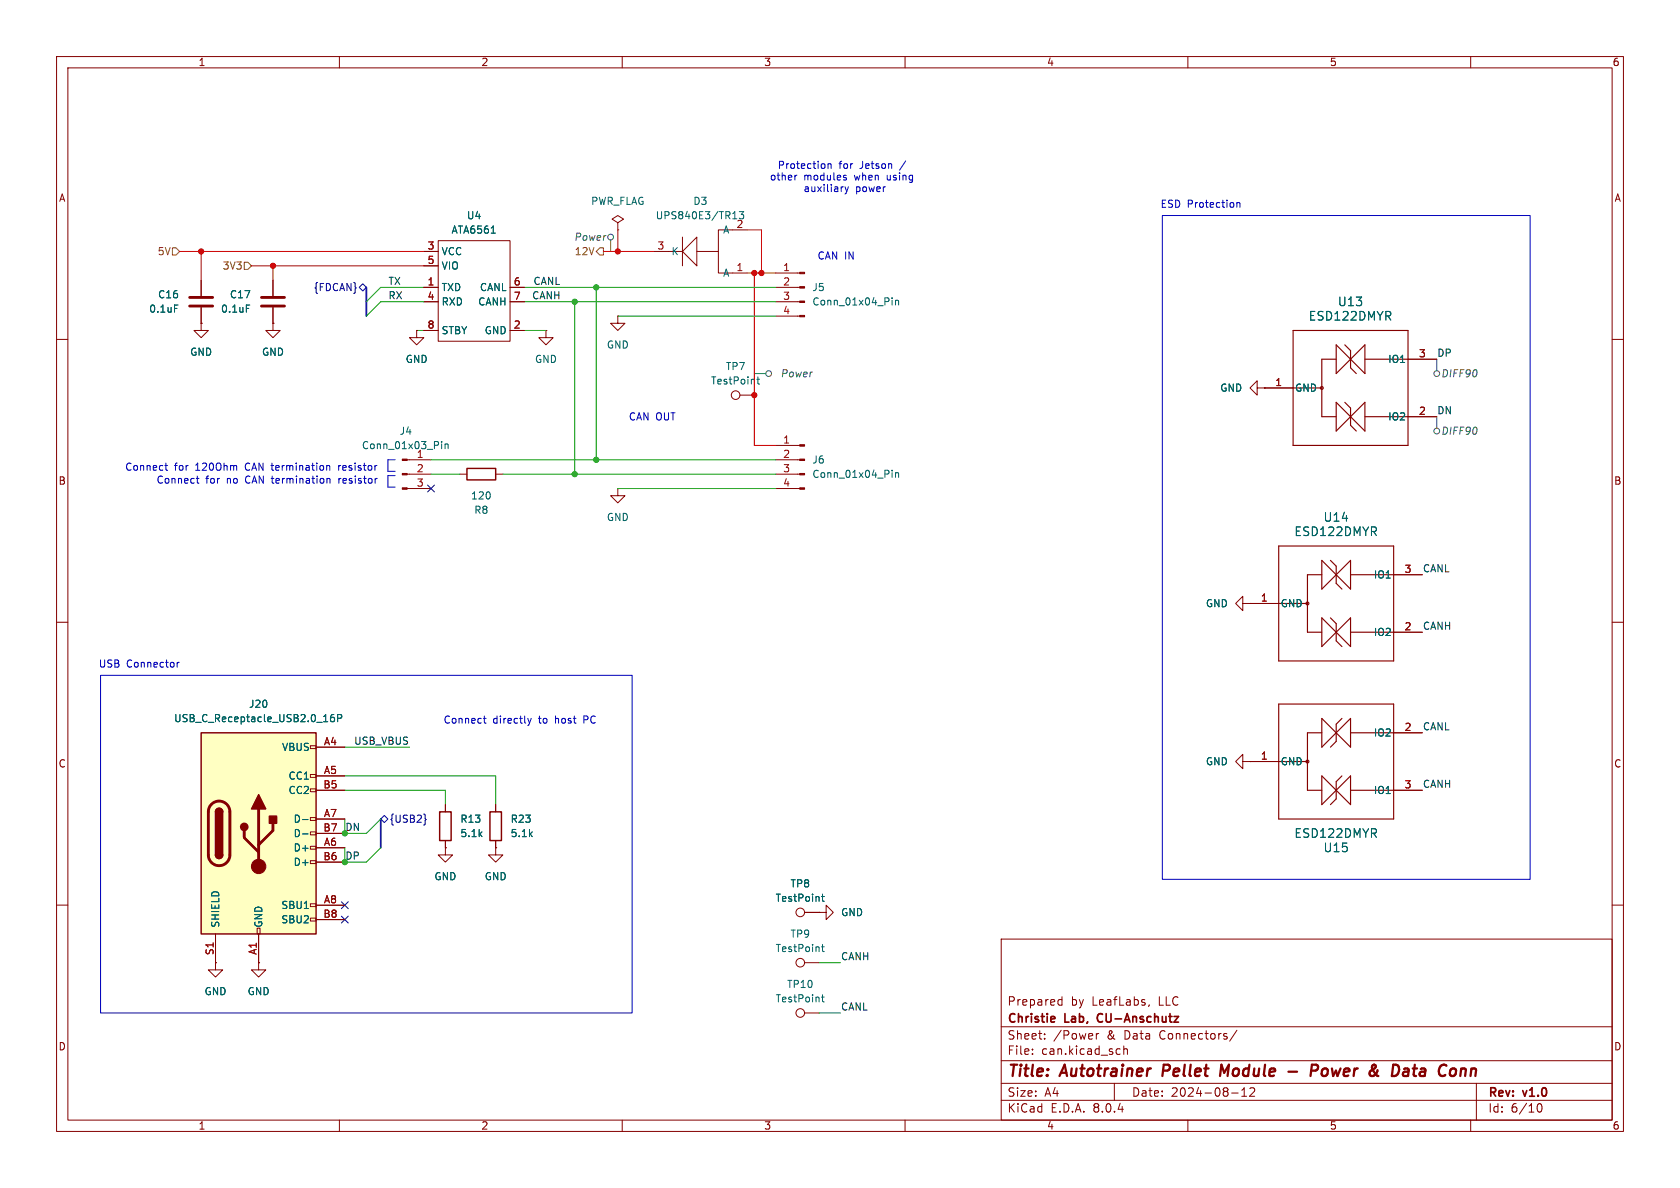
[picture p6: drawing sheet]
<svg xmlns="http://www.w3.org/2000/svg" width="297mm" height="210mm" viewBox="0 0 297 210" stroke-linecap="round" stroke-linejoin="round" font-family="sans-serif">
<g fill="none" stroke="#840000" stroke-width=".18">
<path d="M10 10h277v190h-277zM12 12h273v186h-273zM60 10v2M110 10v2M160 10v2M210 10v2M260 10v2M109.2 39.4l1-.7-1-.6-1 .6 1 .7v1.2M10 60h2M48.3 57.2v1.2h1.2l-1.2 1.3-1.3-1.3h1.3M48.3 57.2h.1M48.3 49.5v2.8"/>
<path d="M48.3 54.4v2.8M73.7 58.4v1.3h-1.3l1.3 1.3 1.2-1.3h-1.2M73.7 58.4h.1M74.9 50.8h2.6M74.9 58.4h2.6M74.9 44.5h2.6M74.9 53.3h2.6M74.9 47h2.6M77.5 42.5h12.7v17.8h-12.7zM90.2 50.8h2.5M90.2 58.4h2.5M90.2 53.3h2.5"/>
<path d="M96.5 58.4v1.3h-1.3l1.3 1.3 1.3-1.3h-1.3M96.5 58.4h.1M109.2 40.6h.1M109.2 55.9v1.3h1.3l-1.3 1.2-1.3-1.2h1.3M109.2 55.9h.1M115.6 44.5h5M120.6 44.5l2.6-2.6v5.1zM120.6 41.9v5.1M127 44.5v3.8h5.1M132.1 40.6h-5.1v3.9h-3.8M285 60h2M130.8 69.9h2.5"/>
<path d="M137.2 78.7h4.2M222.2 68.6v-1.3l-1.2 1.3 1.2 1.3v-1.3h1.3M223.5 68.6h.1M223.5 68.6h5.1M248.9 73.7h5.1M248.9 63.5h5.1M81.3 83.8h1.2M87.6 83.8h1.3M109.2 86.4v1.2h1.3l-1.3 1.3-1.3-1.3h1.3M109.2 86.4h.1M137.2 86.4h4.2M137.2 83.8h4.2"/>
<path d="M137.2 81.3h4.2M10 110h2M219.7 106.7v-1.3l-1.3 1.3 1.3 1.3v-1.3h1.3M221 106.7h.1M221 106.7h5.1M246.4 111.8h5.1M246.4 101.6h5.1M285 110h2M10 160h2M78.7 149.9v1.2h1.3l-1.3 1.3-1.2-1.3h1.2M78.7 149.9h.1M78.7 142.2v1.3"/>
<path d="M78.7 148.6v1.3M87.6 149.9v1.2h1.3l-1.3 1.3-1.2-1.3h1.2M87.6 149.9h.1M87.6 142.2v1.3M87.6 148.6v1.3M285 160h2M38.1 170.2v1.3h1.3l-1.3 1.2-1.3-1.2h1.3M38.1 170.2h.1M142.2 179.1h2.6M142.2 161.3h2.6M142.2 170.2h2.6M144.8 161.3h1.2v-1.3l1.3 1.3-1.3 1.3v-1.3"/>
<path d="M144.8 161.3h.1M177 166h108v32h-108zM187.2 177.6h.5M187.2 176.8h.5M187.7 176.2v1.5M203.2 177.6l-.2 .3M60 198v2M110 198v2M160 198v2M177 194.5h108M177 191.5h108M177 187.5h108"/>
<path d="M177 181.5h108M182.5 186.3v.1M182.5 185.5v.1M184.7 183.6v.1M184.7 182.8v.1M193.8 182.7v1M194.2 182.7l-.2 .1-.2 .2M197 191.5v3M197.9 185.4l.1 .1M198 186.3l-.1 .1M198.7 184.9v1.5M198.7 185.5l.2-.1 .3 .1 .1 .9"/>
<path d="M210 198v2M217.7 193.2h1.2M218.7 182.1l-1.3 2M219.5 193.8h.9M219.5 192.7l.5-.4v1.5M221 192.4l.5-.1 .2 .1 .1 .3-.9 1.1h.9M260 198v2M261 191.5v6.5M271.7 195.7l.2-.5 .2-.1a.8 .8 0 0 1 .5 .7 .8 .8 0 0 1-.5 .8l-.2-.1-.2-.5"/>
<circle cx="130" cy="69.8" r=".76"/>
<circle cx="141.5" cy="161.3" r=".76"/>
<circle cx="141.5" cy="170.2" r=".76"/>
<circle cx="141.5" cy="179.1" r=".76"/>
</g>
<path d="M205.7 188.2l-.2 2M217.3 188.2l-.9 1.4-.5-1.4-.2 2M227.8 189.4h1.5M231.8 189.3h.8a.55 .55 0 0 0 .4-.5 .55 .55 0 0 0-.3-.6h-.8l-.2 2M234.4 188.9a.62 .62 0 0 0-.7 .4v.7l.3 .2h.3M249.8 188.9h.7M250.1 188.2l-.2 1.7 .1 .2 .3 .1M258.3 189.1a.49 .49 0 0 1 .8 .1l-.1 1M258.3 188.9l-.1 1.3" fill="none" stroke="#840000" stroke-width=".4"/>
<path d="M186.4 179.8l.1 .2-.7 .2M194.1 179.4l-.1 .4 .1 .7" fill="none" stroke="#840000" stroke-width=".3"/>
<g fill="#840000" stroke="#840000" stroke-width=".18">
<path d="M141.4 86.2h.8v.3h-.8z"/>
<path d="M141.4 83.7h.8v.2h-.8z"/>
<path d="M141.4 81.2h.8v.2h-.8z"/>
<path d="M141.4 78.6h.8v.3h-.8z"/>
</g>
<g fill="none" stroke="#006464" stroke-width=".18">
<path d="M130.7 37.4h.8l-.4 .5 .3 .1v.6M43.6 53.9h.6M86.8 41.2h.8M133.8 67h.5M134 66.6v1.1l.3 .2M157.7 83.1v.2M157.7 83.6v.8M158.3 83.6v.8M158.3 83.7l.2-.1h.3l.1 .8M145.2 158.5h.5M145.4 158.1v1l.3 .2M145.2 176.3h.5"/>
<path d="M145.2 167.4h.5M145.4 166.9v1.1l.3 .2M145.4 175.8v1.1l.3 .2"/>
</g>
<g fill="none" stroke="#840000" stroke-width=".2">
<path d="M228.6 58.4h20.3v20.3h-20.3zM228.6 68.6h5.1M236.2 63.5h-2.5v10.2h2.5M236.2 71.1l5.1 5.1v-5.1l-5.1 5.1zM236.2 61v5l5.1-5v5zM237.7 61l1.1 1v3l1 1M237.7 71.1l1.1 1v3.1l1 1M241.3 73.7h7.6M241.3 63.5h7.6M226.1 96.5h20.3v20.3h-20.3zM233.7 99.1v5l5.1-5v5zM235.2 99.1l1 1v3l1 1"/>
<path d="M226.1 106.7h5M233.7 109.2v5.1l5.1-5.1v5.1zM233.7 101.6h-2.6v10.2h2.6M235.2 109.2l1 1v3.1l1 1M238.8 111.8h7.6M238.8 101.6h7.6"/>
<circle cx="233.7" cy="68.6" r=".25"/>
<circle cx="231.1" cy="106.7" r=".25"/>
</g>
<path d="M82.5 82.8h5.1v2h-5.1zM77.7 143.5h2.1v5.1h-2.1zM86.6 143.5h2v5.1h-2z" fill="none" stroke="#840000" stroke-width=".25"/>
<path d="M46.2 54.1h4.1M46.2 52.6h4.1" fill="none" stroke="#840000" stroke-width=".51"/>
<path d="M35.6 129.5h20.3v35.6h-20.3z" fill="#ffffc2"/>
<g fill="none" stroke="#840000" stroke-width=".18">
<path d="M35.6 57.2v1.2h1.2l-1.2 1.3-1.3-1.3h1.3M35.6 57.2h.1M35.6 49.5v2.8M35.6 54.4v2.8M48.3 57.2h.1M48.3 49.5v2.8M48.3 54.4v2.8M73.7 58.4h.1M74.9 53.3h2.6M74.9 50.8h2.6M74.9 58.4h2.6M74.9 44.5h2.6"/>
<path d="M74.9 47h2.6M90.2 53.3h2.5M90.2 50.8h2.5M90.2 58.4h2.5M137.2 55.9h4.2M137.2 53.3h4.2M137.2 50.8h4.2M137.2 48.3h4.2M223.5 68.6h.1M223.5 68.6h5.1M248.9 73.7h5.1M248.9 63.5h5.1"/>
<path d="M72 86.4h4.2M72 83.8h4.2M72 81.3h4.2M221 106.7h.1M221 106.7h5.1M246.4 111.8h5.1M246.4 101.6h5.1M54.9 139.4h1v.6h-1zM54.9 136.9h1v.5h-1zM54.9 131.8h1v.5h-1zM55.9 132.1h5.1M55.9 137.2h5.1"/>
<path d="M55.9 139.7h5.1M219.7 134.6v-1.2l-1.3 1.2 1.3 1.3v-1.3h1.3M221 134.6h.1M221 134.6h5.1M246.4 139.7h5.1M246.4 129.5h5.1M54.9 159.8h1v.5h-1zM54.9 152.1h1v.6h-1zM54.9 149.6h1v.5h-1zM54.9 147.1h1v.5h-1zM54.9 144.5h1v.5h-1zM55.9 149.9h5.1"/>
<path d="M55.9 144.8h5.1M55.9 152.4h5.1M55.9 147.3h5.1M78.7 149.9h.1M78.7 142.2v1.3M78.7 148.6v1.3M87.6 149.9h.1M87.6 142.2v1.3M87.6 148.6v1.3M38.1 170.2h.1M38.1 165.1v5.1M45.5 164.1h.5v1h-.5z"/>
<path d="M45.7 170.2v1.3h1.3l-1.3 1.2-1.3-1.2h1.3M45.7 170.2h.1M45.7 165.1v5.1M54.9 162.3h1v.5h-1zM55.9 160h5.1M55.9 162.6h5.1M142.2 161.3h2.6M144.8 161.3h.1"/>
</g>
<path d="M35.6 129.5h20.3v35.6h-20.3zM38.1 151.1a.64 .64 0 0 0 .6 .7 .64 .64 0 0 0 .7-.7M38.1 143.5a.64 .64 0 0 1 .6-.6 .64 .64 0 0 1 .7 .6" fill="none" stroke="#840000" stroke-width=".25"/>
<path d="M33.5 54.1h4.1M33.5 52.6h4.1M37.4 142.2a1.9 1.9 0 0 1 2.1-.4 1.9 1.9 0 0 1 1.1 1.7v7.6a1.91 1.91 0 0 1-1.9 1.9 1.91 1.91 0 0 1-1.9-1.9v-7.7l.2-.7zM43.2 146.8v1.3l2.5 2.5M45.7 143v10.2M48.3 145.5v1.3l-2.6 2.6" fill="none" stroke="#840000" stroke-width=".51"/>
<g fill="#840000" stroke="#840000" stroke-width=".25">
<path d="M38.1 151.1h1.3a.64 .64 0 0 1-.7 .7 .64 .64 0 0 1-.6-.7z"/>
<path d="M38.1 143.5h1.3v7.6h-1.3z"/>
<path d="M38.3 143.1a.64 .64 0 0 1 .7-.2 .64 .64 0 0 1 .4 .6h-1.3z"/>
<path d="M45.7 140.5l1.3 2.5h-2.6z"/>
<path d="M47.6 144.3h1.3v1.2h-1.3z"/>
<circle cx="43.2" cy="146.2" r=".63"/>
</g>
<g fill="#840000" stroke="#840000" stroke-width=".18">
<path d="M71.1 86.2h.9v.3h-.9z"/>
<path d="M71.1 83.7h.9v.2h-.9z"/>
<path d="M71.1 81.2h.9v.2h-.9z"/>
<path d="M141.4 55.8h.8v.2h-.8z"/>
<path d="M141.4 53.2h.8v.3h-.8z"/>
<path d="M141.4 50.7h.8v.2h-.8z"/>
<path d="M141.4 48.1h.8v.3h-.8z"/>
<circle cx="45.7" cy="153.2" r="1.27"/>
</g>
<g fill="none" stroke="#006464" stroke-width=".18">
<path d="M30.9 53.9h.6M43.6 53.9h.6M86.8 41.2h.8M157.7 52.6v.2M157.7 53.1v.8M158.3 53.1v.8M158.3 53.2l.2-.1h.3l.1 .8M78.1 78v.2M78.1 78.5v.8M78.7 78.5v.8M78.7 78.6l.2-.1h.3v.8M59 126.3l-.3 .1a.86 .86 0 0 0 0 1.2l.4-.1v-.5l-.2-.2-.4 .1-.1 .1"/>
<path d="M59.7 127l.6-.1 .1-.2v-.3l-.7-.1v1.3M53.5 144.9h1M53.5 147.4h1M145.2 158.5h.5M145.4 158.1v1l.3 .2"/>
</g>
<g fill="none" stroke="#840000" stroke-width=".2">
<path d="M226.1 124.5h20.3v20.3h-20.3zM226.1 134.6h5M233.7 129.5h-2.6v10.2h2.6M233.7 127l5.1 5.1v-5.1l-5.1 5.1zM233.7 137.2v5l5.1-5v5zM237.2 127l-1 1v3.1l-1 1M237.2 137.2l-1 1v3l-1 1M238.8 129.5h7.6M238.8 139.7h7.6"/>
<circle cx="231.1" cy="134.6" r=".25"/>
</g>
<g fill="none" stroke="#484848" stroke-width=".18">
<path d="M107.9 42.4v2.1M133.3 66h2.1M254 63.5v2M254 73.7v2"/>
<circle cx="108" cy="41.9" r=".51"/>
<circle cx="135.9" cy="66" r=".51"/>
<circle cx="254" cy="76.2" r=".51"/>
<circle cx="254" cy="66" r=".51"/>
</g>
<path d="M30.5 43.8h.6l.6 .7-.6 .6h-.6zM43.2 46.4h.6l.6 .6-.6 .6h-.6zM106 43.8h.7v1.3h-.7l-.6-.6z" fill="none" stroke="#725600" stroke-width=".18"/>
<path d="M63.5 50.8l.6-.6 .7 .6-.7 .6zM75.6 85.8l1.2 1.2M76.8 85.8l-1.2 1.2M60.4 159.4l1.2 1.2M61.6 159.4l-1.2 1.2M67.3 144.8l.6-.7 .7 .7-.7 .6zM75.1 144l.1 .7 .1 .2-.1 .2-.1 .7M60.4 162l1.2 1.2M61.6 162l-1.2 1.2" fill="none" stroke="#000084" stroke-width=".18"/>
<g fill="none" stroke="#0000c2" stroke-width=".18">
<path d="M140.9 31h-.3M146.4 28.9v.9M146.4 29.1l.2-.2 .3 .1v.8M149 33h.1M149.3 31h.3M149.3 31.4l.3 .1 .1 .1-.2 .2h-.3M149.4 33l.3 .9M149.7 33.9l-.3 .4M150 33l-.3 .9M205.5 38.1h65v117.3h-65zM218.7 35.8v.9M218.7 35.9l.1-.1 .3 .1 .1 .8"/>
<path d="M29.1 82.3h.5M29.3 81.9v1.1l.3 .1M34.7 84.6h.5M34.9 84.1v1.1l.3 .2M57.8 82.4l.1-.1h.3l.1 .8M57.8 82.3v.8M57.8 84.7l.2-.1h.3v.8M57.8 84.6v.8M59.9 82.3v.8M59.9 84.6v.8M60.1 82.3l-.2 .2M60.2 84.6l-.3 .2"/>
<path d="M69.8 81.3h-1.2v2h1.2M69.8 84.1h-1.2v2h1.2M17.8 119.4h94v59.7h-94zM31.3 117.1v.8M31.7 117.1l-.4 .2M85.4 127h.5M85.6 126.6v1.1l.3 .1M93.3 127l.3 .8M93.6 127.8l-.3 .5M93.9 127l-.3 .8"/>
</g>
<path d="M64.8 50.8v5.1M67.3 144.8v5.1" fill="none" stroke="#000084" stroke-width=".3"/>
<g fill="none" stroke="#009600" stroke-width=".18">
<path d="M73.7 58.4h1.2M74.9 50.8h-7.6l-2.5 2.5M74.9 53.3h-7.6l-2.5 2.6M92.7 58.4h3.8M92.7 50.8h44.5M92.7 53.3h44.5M101.6 53.3v30.5M105.4 50.8v30.5M109.2 55.9h28M76.2 83.8h5.1M76.2 81.3h61M88.9 83.8h48.3"/>
<path d="M109.2 86.4h28M61 139.7h17.7v2.5M61 137.2h26.6v5M61 132.1h11.4M61 144.8v2.5h3.8l2.5-2.5M61 149.9v2.5h3.8l2.5-2.5M144.8 170.2h3.8M144.8 179.1h3.8"/>
</g>
<path d="M31.7 44.5h43.2M35.6 44.5v5M44.4 47h30.5M48.3 47v2.5M106.7 44.5h8.9M109.2 40.6v3.9M132.1 48.3h5.1M132.1 40.6h2.5v7.7M133.3 48.3v30.4h3.9" fill="none" stroke="#f00" stroke-width=".18"/>
<g fill="#009600" stroke="#009600" stroke-width=".18">
<circle cx="101.6" cy="53.3" r=".46"/>
<circle cx="105.4" cy="50.8" r=".46"/>
<circle cx="105.4" cy="81.3" r=".46"/>
<circle cx="61" cy="152.4" r=".46"/>
<circle cx="61" cy="147.3" r=".46"/>
<circle cx="101.6" cy="83.8" r=".46"/>
</g>
<g fill="#f00" stroke="#f00" stroke-width=".18">
<circle cx="109.2" cy="44.5" r=".46"/>
<circle cx="133.3" cy="48.3" r=".46"/>
<circle cx="134.6" cy="48.3" r=".46"/>
<circle cx="133.3" cy="69.9" r=".46"/>
<circle cx="35.6" cy="44.5" r=".46"/>
<circle cx="48.3" cy="47" r=".46"/>
</g>
<g font-size="2.8" fill="#840000">
<text x="178" y="190.9">Title:</text>
<text x="187.7" y="190.9">Autotrainer</text>
<text x="206.4" y="190.9">Pellet</text>
<text x="217.4" y="190.9">Module</text>
<text x="235" y="190.9">Power</text>
<text x="246.1" y="190.9">&amp;</text>
<text x="250.9" y="190.9">Data</text>
<text x="260" y="190.9">Conn</text>
</g>
<g font-size="2.1" fill="#006464">
<text x="231.3" y="56.9">ESD122DMYR</text>
<text x="236.4" y="54.3">U13</text>
<text x="228.7" y="95">ESD122DMYR</text>
<text x="233.9" y="92.4">U14</text>
<text x="228.7" y="148.3">ESD122DMYR</text>
<text x="233.9" y="150.9">U15</text>
</g>
<g font-size="2.1" fill="#840000">
<text x="178" y="178">Prepared</text>
<text x="189.3" y="178">by</text>
<text x="193.1" y="178">LeafLabs,</text>
<text x="205" y="178">LLC</text>
<text x="178" y="184">Sheet:</text>
<text x="178" y="181.2">Christie</text>
<text x="186.2" y="184">/Power</text>
<text x="188.3" y="181.2">Lab,</text>
<text x="194.7" y="181.2">CU-Anschutz</text>
<text x="195.7" y="184">&amp;</text>
<text x="198.9" y="184">Data</text>
<text x="205.3" y="184">Connectors/</text>
<text x="178" y="186.7">File:</text>
<text x="184.1" y="186.7">can.kicad_sch</text>
<text x="178" y="196.9">KiCad</text>
<text x="178" y="194.1">Size:</text>
<text x="184.7" y="194.1">A4</text>
<text x="185.7" y="196.9">E.D.A.</text>
<text x="193.3" y="196.9">8.0.4</text>
<text x="200" y="194.1">Date:</text>
<text x="207" y="194.1">2024-08-12</text>
<text x="263" y="194.3">Rev:</text>
<text x="263" y="196.9">Id:</text>
<text x="267.1" y="196.9">6/10</text>
<text x="269.4" y="194.3">v1.0</text>
</g>
<g font-size="1.8" fill="#840000">
<text x="35" y="11.9">1</text>
<text x="85" y="11.9">2</text>
<text x="135" y="11.9">3</text>
<text x="185" y="11.9">4</text>
<text x="235" y="11.9">5</text>
<text x="285" y="11.9">6</text>
<text x="10.3" y="35.9">A</text>
<text x="285.3" y="35.9">A</text>
<text x="10.3" y="85.9">B</text>
<text x="285.3" y="85.9">B</text>
<text x="10.3" y="135.9">C</text>
<text x="285.3" y="135.9">C</text>
<text x="10.3" y="185.9">D</text>
<text x="285.3" y="185.9">D</text>
<text x="35" y="199.9">1</text>
<text x="85" y="199.9">2</text>
<text x="135" y="199.9">3</text>
<text x="185" y="199.9">4</text>
<text x="235" y="199.9">5</text>
<text x="285" y="199.9">6</text>
</g>
<g font-size="1.8" fill="#0000c2">
<text x="136" y="32.1">other</text>
<text x="137.4" y="30.1">Protection</text>
<text x="142" y="34.2">auxiliary</text>
<text x="142.1" y="32.1">modules</text>
<text x="148.3" y="30.1">for</text>
<text x="151.2" y="32.1">when</text>
<text x="151.2" y="34.2">power</text>
<text x="152.1" y="30.1">Jetson</text>
<text x="157.1" y="32.1">using</text>
<text x="159.4" y="30.1">/</text>
<text x="205.1" y="36.9">ESD Protection</text>
<text x="144.4" y="46.1">CAN IN</text>
<text x="111.1" y="74.5">CAN OUT</text>
<text x="22" y="83.4">Connect</text>
<text x="30.8" y="83.4">for</text>
<text x="34.7" y="83.4">120Ohm</text>
<text x="43.6" y="83.4">CAN termination</text>
<text x="60.5" y="83.4">resistor</text>
<text x="27.6" y="85.7">Connect</text>
<text x="36.4" y="85.7">for</text>
<text x="40.2" y="85.7">no</text>
<text x="43.7" y="85.7">CAN termination</text>
<text x="60.5" y="85.7">resistor</text>
<text x="17.4" y="118.2">USB</text>
<text x="22.4" y="118.2">Connector</text>
<text x="78.3" y="128.1">Connect</text>
<text x="87.1" y="128.1">directly</text>
<text x="95.4" y="128.1">to</text>
<text x="98.4" y="128.1">host</text>
<text x="103.6" y="128.1">PC</text>
</g>
<g font-size="1.8" fill="#006464">
<text x="79.7" y="41.5">ATA6561</text>
<text x="82.4" y="39">U4</text>
<text x="104.4" y="36.4">PWR_FLAG</text>
<text x="115.8" y="39">UPS840E3/TR13</text>
<text x="122.5" y="36.4">D3</text>
<text x="127.7" y="41.5">A</text>
<text x="130.1" y="40.4">2</text>
<text x="78" y="45.3">VCC</text>
<text x="78" y="47.9">VIO</text>
<text x="118.6" y="45.3">K</text>
<text x="27.8" y="52.9">C16</text>
<text x="40.5" y="52.9">C17</text>
<text x="78" y="51.7">TXD</text>
<text x="84.7" y="51.7">CANL</text>
<text x="127.7" y="49.1">A</text>
<text x="143.5" y="51.7">J5</text>
<text x="26.3" y="55.5">0.1uF</text>
<text x="39" y="55.5">0.1uF</text>
<text x="78" y="54.2">RXD</text>
<text x="78" y="59.3">STBY</text>
<text x="84.4" y="54.2">CANH</text>
<text x="85.6" y="59.3">GND</text>
<text x="143.5" y="54.2">Conn_01x04_Pin</text>
<text x="33.5" y="63.1">GND</text>
<text x="46.2" y="63.1">GND</text>
<text x="71.6" y="64.4">GND</text>
<text x="94.5" y="64.4">GND</text>
<text x="107.2" y="61.8">GND</text>
<text x="128.2" y="65.6">TP7</text>
<text x="245.3" y="64.4">IO1</text>
<text x="125.6" y="68.2">TestPoint</text>
<text x="215.6" y="69.4">GND</text>
<text x="228.9" y="69.4">GND</text>
<text x="70.6" y="77.1">J4</text>
<text x="245.3" y="74.5">IO2</text>
<text x="63.9" y="79.6">Conn_01x03_Pin</text>
<text x="73.6" y="81">1</text>
<text x="143.5" y="82.1">J6</text>
<text x="83.2" y="88.5">120</text>
<text x="143.5" y="84.7">Conn_01x04_Pin</text>
<text x="83.7" y="91">R8</text>
<text x="107.2" y="92.3">GND</text>
<text x="213.1" y="107.5">GND</text>
<text x="226.3" y="107.5">GND</text>
<text x="242.8" y="102.5">IO1</text>
<text x="242.8" y="112.6">IO2</text>
<text x="43.9" y="125.3">J20</text>
<text x="30.7" y="127.9">USB_C_Receptacle_USB2.0_16P</text>
<text x="242.8" y="130.4">IO2</text>
<text x="49.8" y="132.9">VBUS</text>
<text x="213.1" y="135.5">GND</text>
<text x="226.3" y="135.5">GND</text>
<text x="50.9" y="138">CC1</text>
<text x="50.9" y="140.6">CC2</text>
<text x="242.8" y="140.6">IO1</text>
<text x="51.8" y="145.6">D-</text>
<text x="51.8" y="148.2">D-</text>
<text x="81.3" y="148.2">5.1k</text>
<text x="81.3" y="145.6">R13</text>
<text x="90.2" y="148.2">5.1k</text>
<text x="90.2" y="145.6">R23</text>
<text x="51.8" y="150.7">D+</text>
<text x="51.8" y="153.3">D+</text>
<text x="76.7" y="155.8">GND</text>
<text x="85.6" y="155.8">GND</text>
<text x="49.6" y="160.9">SBU1</text>
<text x="137" y="159.6">TestPoint</text>
<text x="139.7" y="157.1">TP8</text>
<text x="39" y="164.1" transform="rotate(-90 39 164.1)">SHIELD</text>
<text x="46.6" y="164.1" transform="rotate(-90 46.6 164.1)">GND</text>
<text x="49.6" y="163.4">SBU2</text>
<text x="139.7" y="166">TP9</text>
<text x="148.6" y="162.2">GND</text>
<text x="137" y="168.5">TestPoint</text>
<text x="36.1" y="176.1">GND</text>
<text x="43.7" y="176.1">GND</text>
<text x="137" y="177.4">TestPoint</text>
<text x="139" y="174.9">TP10</text>
</g>
<g font-size="1.8" fill="#725600">
<text x="27.8" y="45.3">5V</text>
<text x="39.3" y="47.9">3V3</text>
<text x="101.5" y="45.3">12V</text>
</g>
<g font-size="1.8" fill="#a90000">
<text x="75.5" y="44.2">3</text>
<text x="75.5" y="46.7">5</text>
<text x="116.1" y="44.2">3</text>
<text x="75.5" y="50.5">1</text>
<text x="75.5" y="53.1">4</text>
<text x="90.7" y="50.5">6</text>
<text x="90.7" y="53.1">7</text>
<text x="130.1" y="48">1</text>
<text x="138.4" y="48">1</text>
<text x="138.4" y="50.5">2</text>
<text x="138.4" y="53.1">3</text>
<text x="75.5" y="58.2">8</text>
<text x="90.7" y="58.2">2</text>
<text x="138.4" y="55.6">4</text>
<text x="250.8" y="63.2">3</text>
<text x="225.4" y="68.3">1</text>
<text x="250.8" y="73.4">2</text>
<text x="73.6" y="83.6">2</text>
<text x="138.4" y="78.5">1</text>
<text x="138.4" y="81">2</text>
<text x="138.4" y="83.6">3</text>
<text x="73.6" y="86.1">3</text>
<text x="138.4" y="86.1">4</text>
<text x="248.2" y="101.3">3</text>
<text x="222.8" y="106.4">1</text>
<text x="248.2" y="111.5">2</text>
<text x="57.2" y="131.8">A4</text>
<text x="248.2" y="129.3">2</text>
<text x="57.2" y="136.9">A5</text>
<text x="222.8" y="134.4">1</text>
<text x="57.1" y="139.4">B5</text>
<text x="248.2" y="139.4">3</text>
<text x="57.1" y="147.1">B7</text>
<text x="57.2" y="149.6">A6</text>
<text x="57.2" y="144.5">A7</text>
<text x="57.1" y="152.1">B6</text>
<text x="57.2" y="159.8">A8</text>
<text x="57.1" y="162.3">B8</text>
<text x="37.8" y="169" transform="rotate(-90 37.8 169)">S1</text>
<text x="45.5" y="168.9" transform="rotate(-90 45.5 168.9)">A1</text>
</g>
<g font-size="1.8" fill="#484848">
<text x="101.4" y="42.8">Power</text>
<text x="137.9" y="66.9">Power</text>
<text x="254.7" y="66.9">DIFF90</text>
<text x="254.7" y="77.1">DIFF90</text>
</g>
<g font-size="1.8" fill="#000084">
<text x="55.4" y="51.7">{FDCAN}</text>
<text x="68.8" y="145.6">{USB2}</text>
</g>
<g font-size="1.8" fill="#0f0f0f">
<text x="68.6" y="50.5">TX</text>
<text x="68.6" y="53">RX</text>
<text x="94" y="53">CANH</text>
<text x="94.2" y="50.5">CANL</text>
<text x="254" y="63.2">DP</text>
<text x="254" y="73.3">DN</text>
<text x="251.5" y="101.3">CANL</text>
<text x="251.5" y="111.4">CANH</text>
<text x="62.5" y="131.7">USB_VBUS</text>
<text x="251.5" y="129.2">CANL</text>
<text x="251.5" y="139.4">CANH</text>
<text x="61" y="147">DN</text>
<text x="61" y="152.1">DP</text>
<text x="148.6" y="169.8">CANH</text>
<text x="148.6" y="178.7">CANL</text>
</g>
</svg>
